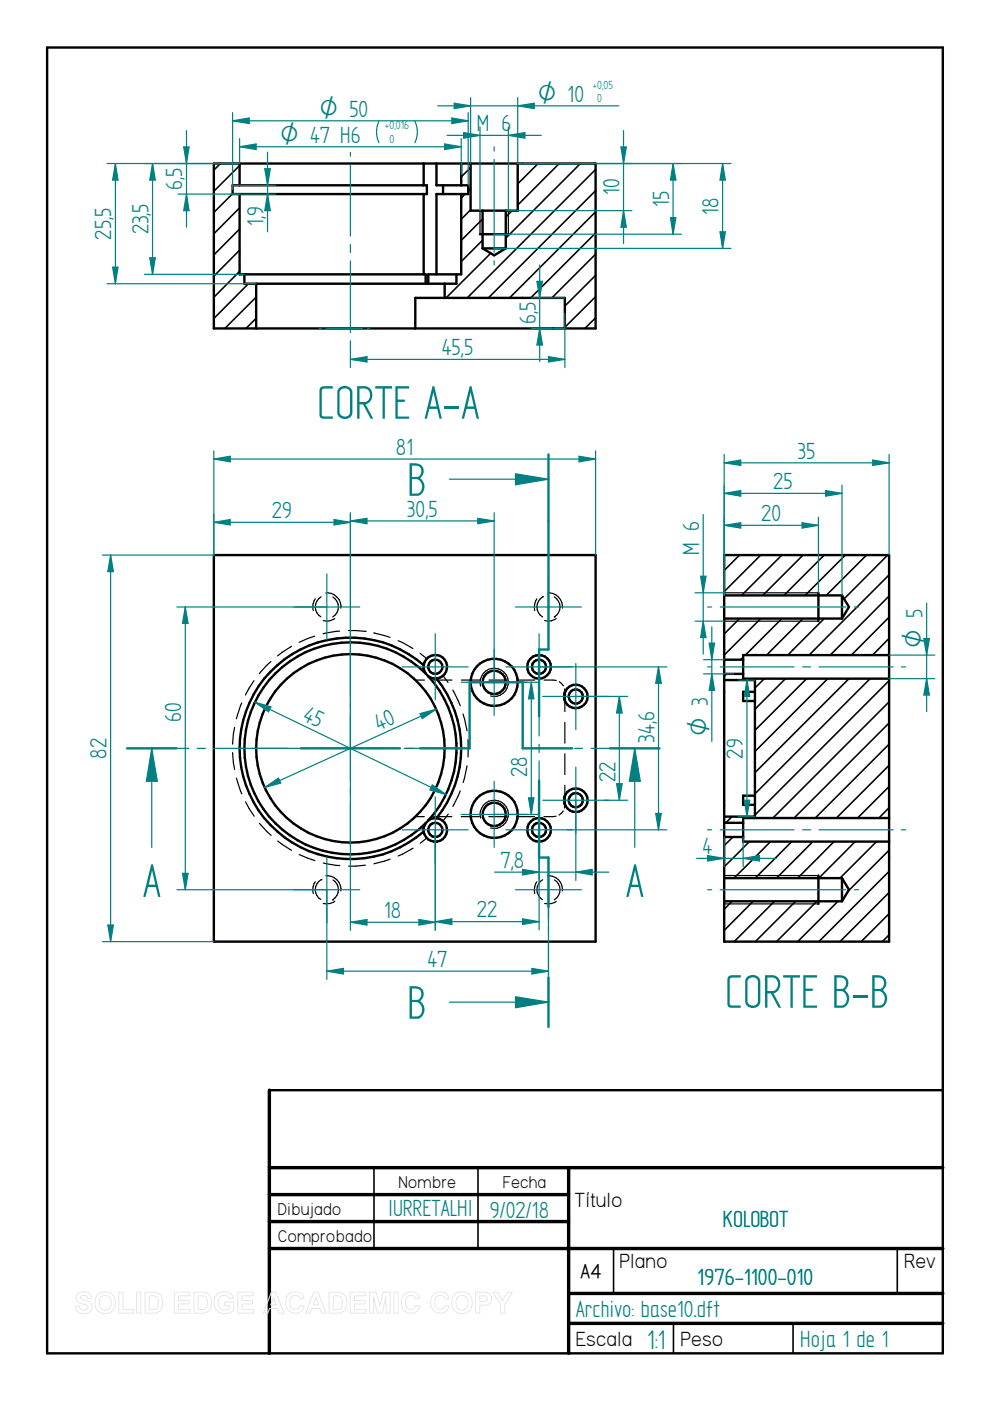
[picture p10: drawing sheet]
<svg xmlns="http://www.w3.org/2000/svg" width="210mm" height="297mm" viewBox="0 0 210 297" stroke-linecap="round" stroke-linejoin="round" font-family="sans-serif">
<g fill="none" stroke="#000" stroke-width=".51">
<path d="M10 10.1h189.9v276.8h-189.9zM45.3 34.7h81v34.9h-81zM49.3 39.3h41.2v1.8h-41.2zM50.8 34.7v4.6M89.8 34.7v4.6M92.5 34.7v4.6h6.8v1.8h-6.8v17.1M93.9 39.3v1.8M97.8 34.7v4.6M99.8 34.7v10h10v-10M50.8 41.1v17.1h39.5v2M51.8 58.2v2h45v-2M89.8 41.1v17.1"/>
<path d="M97.8 41.1v17.1h-7v2M101.8 49.7h6M102.3 52.7l2.5 1.4 2.4-1.4M102.3 52.7h4.9M102.3 44.7v8M107.2 44.7v8M54.3 60.2v9.4M88.1 69.6v-6.4h31.7v6.4M94.3 60.2v3M45.3 117.7h81v81.9h-81zM89.8 141v.6l.5 1.2M89.8 141a2.5 2.5 0 0 1 2.7-2.1 2.5 2.5 0 0 1 2.3 2.4 2.5 2.5 0 0 1-2.3 2.5"/>
<path d="M89.8 141a23.5 23.5 0 0 0-32.5 1.4 23.5 23.5 0 0 0 0 32.5 23.5 23.5 0 0 0 32.5 1.4M90.3 142.8l.5 .6M90.3 142.8a22.5 22.5 0 0 0-31.9-.1 22.5 22.5 0 0 0 0 31.9 22.5 22.5 0 0 0 31.9-.1M90.8 143.4a22.5 22.5 0 0 1 0 30.5M90.8 143.4l1.1 .4h.6M92.5 143.8a23.5 23.5 0 0 1 0 29.7M119.8 146.7v1.9M90.3 174.5l-.5 1.2v.6M90.8 173.9l-.5 .6M92.5 173.5a2.49 2.49 0 0 1 2.3 2.5 2.49 2.49 0 0 1-2.3 2.4 2.49 2.49 0 0 1-2.7-2.1M92.5 173.5h-.6l-1.1 .4M119.8 168.7v1.9"/>
<path d="M57.1 231.1h142.8"/>
<circle cx="74.3" cy="158.7" r="20"/>
<circle cx="92.3" cy="141.4" r="1.51"/>
<circle cx="104.8" cy="144.7" r="2.46"/>
<circle cx="104.8" cy="144.7" r="5"/>
<circle cx="114.3" cy="141.4" r="1.5"/>
<circle cx="114.3" cy="141.4" r="2.51"/>
<circle cx="122.1" cy="147.7" r="1.5"/>
<circle cx="122.1" cy="147.7" r="2.5"/>
<circle cx="92.3" cy="176" r="1.5"/>
<circle cx="104.8" cy="172.7" r="2.46"/>
<circle cx="104.8" cy="172.6" r="5"/>
<circle cx="114.3" cy="176" r="2.51"/>
<circle cx="114.3" cy="176" r="1.5"/>
<circle cx="122.1" cy="169.7" r="2.5"/>
<circle cx="122.1" cy="169.7" r="1.5"/>
</g>
<path d="M57.1 231.1v55.8M57.1 247.6h142.8M57.1 253.3h63.5M57.1 259h63.5M120.6 247.6v39.3M57.1 264.7h142.8M120.6 274.2h79.3M120.6 280.6h79.3" fill="none" stroke="#000" stroke-width=".72"/>
<g fill="none" stroke="#000" stroke-width=".34">
<path d="M46.7 34.7l-1.4 1.4M50.8 35.1l-5.5 5.5M99.8 35.5l-2 2M99.8 40l-.5 .5M114.1 34.7l-4.3 4.3M118.6 34.7l-8.8 8.8M123.1 34.7l-15.9 15.8M126.3 35.9l-27.2 27.3M49.3 41.1l-4 3.9M50.8 44.1l-5.5 5.5M50.8 48.6l-5.5 5.5M50.8 53l-5.5 5.5"/>
<path d="M50.8 57.5l-5.5 5.5M98.6 41.1l-.8 .9M99.8 44.5l-2 2M102.3 46.4l-4.5 4.6M102.3 50.9l-4.5 4.6M104.1 53.7l-9.5 9.5M108.6 44.7l-1.4 1.3M126.3 40.4l-22.8 22.8M126.3 44.9l-18.3 18.3M126.3 49.4l-13.8 13.8M126.3 53.9l-9.3 9.3M126.3 58.4l-6.5 6.5"/>
<path d="M52.7 60.2l-7.4 7.3M54.3 63l-6.6 6.6M54.3 67.5l-2.1 2.1M126.3 62.9l-6.5 6.5M126.3 67.4l-2.3 2.2M79.3 247.6v17.1M101.3 247.6v17.1M130.1 264.8v9.4M190.2 264.8v9.4M142.8 280.6v6.3M168.1 280.6v6.3"/>
</g>
<g fill="none" stroke="#000" stroke-width=".25">
<path d="M101.8 44.7v5M107.8 44.7v5M61.8 137l-3 2.1M66.7 134.9l-3.3 1.3M66.8 127a3 3 0 0 0-.4 2.5M68.1 126.5a2.46 2.46 0 0 0-.1 4.3M69.1 125.7a2.93 2.93 0 0 1 3.2 3.2M70.6 126.6a2.46 2.46 0 0 1-.1 4.2M71 131.1a2.9 2.9 0 0 1-2.5 .5M72 133.8l-3.5 .6M73.9 133.7l3.5 .2M77.4 133.9h.1"/>
<path d="M79.2 134.2l3.5 .9M84.4 135.8l3.1 1.7M89.1 138.5l1.4 1.2M113.8 127a3.3 3.3 0 0 0-.4 2.5M115.1 126.5h.1M115.1 126.5a2.48 2.48 0 0 0 0 4.3M116.1 125.7a2.93 2.93 0 0 1 3.2 3.2M117.5 130.8h.1M117.5 126.5a2.48 2.48 0 0 1 0 4.3M117.9 131.1a2.81 2.81 0 0 1-2.4 .5M49.3 159.6l.4 3.6M49.7 154.2l-.4 3.6"/>
<path d="M51.3 149.1l-1.2 3.3M53.8 144.3l-1.8 3.1M57.4 140.3l-2.4 2.5M88.1 144.2h1.9M92 144.2h3.8M93.9 143.3l1.1 1.4M96 146.3l1.6 3.3M97.8 144.2h3.9M98.2 151.4l.8 3.5M99.2 156.8v3.7M101.9 145.5a3 3 0 0 1 2.6-3.8 3 3 0 0 1 3.3 3.2 3 3 0 0 1-3.8 2.7M103.7 144.2h3.8"/>
<path d="M109.5 144.2h3.9M115.4 144.2l2.5 .1M118.6 144.5l.9 .9M119.7 146l.1 .7M119.8 146.7h.1M119.8 148.6v2.3M119.8 153.2v4.4M119.8 159.8v4.4M50.1 165l1.2 3.3M52.1 170l1.8 3.1M55 174.5l2.5 2.6M58.9 178.3l2.9 2"/>
<path d="M87.6 179.8l-3.2 1.7M88.1 173.1h1.9M90.5 177.7l-1.4 1.1M91.9 173.1h3.9M95 172.6l-1.1 1.5M97.6 167.7l-1.6 3.3M97.8 173.1h3.8M99 162.3l-.8 3.6M101.9 173.4a3 3 0 0 1 2.6-3.7 3 3 0 0 1 3.3 3.2 3 3 0 0 1-3.8 2.7M103.6 173.1h3.9M109.5 173.1h3.8M117.9 173.1h-2.6"/>
<path d="M119.4 172l-.9 .8M119.8 170.6h.1M119.8 170.6l-.1 .7M119.8 166.5v2.2M63.5 181.2l3.3 1.3M66.8 186.9a2.95 2.95 0 0 0-.4 2.5M68.1 186.5h.1M68.1 186.5a2.42 2.42 0 0 0-.1 4.2M68.5 183l3.6 .5M69.1 185.7a2.93 2.93 0 0 1 3.2 3.2M70.5 190.8h.1M70.6 186.6a2.48 2.48 0 0 1-.1 4.2"/>
<path d="M71 191.1a3.1 3.1 0 0 1-2.5 .5M77.5 183.4l-3.6 .2M82.7 182.2l-3.4 .9M113.8 186.9a3.2 3.2 0 0 0-.4 2.5M115.1 186.5a2.46 2.46 0 0 0-.1 4.3M116.1 185.7a2.93 2.93 0 0 1 3.2 3.2M117.6 186.6a2.46 2.46 0 0 1-.1 4.2M117.9 191.1a3 3 0 0 1-2.4 .5"/>
</g>
<g fill="none" stroke="#008080" stroke-width=".25">
<path d="M21.7 117.7h23.6M62.3 128.7h14M69.3 121.7v14M74.3 135.2v.9M74.3 137.8v9.5M92.3 134.4v14M104.8 137.7v14M109.3 128.7h14M114.3 134.4v14M116.3 121.7v14M50.8 158.7h.9M53.5 158.7h9.4"/>
<path d="M64.7 158.7h.9M67.3 158.7h14M74.3 149.1v.8M74.3 151.7v14M83.1 158.7h.8M85.3 141.4h14M85.7 158.7h9.4M96.9 158.7h.9M97.8 144.7h14M107.3 141.4h14M115.1 147.7h14M122.1 140.7v14"/>
<path d="M74.3 167.4v.8M74.3 170.1v9.4M85.3 175.9h14M92.3 169v14M97.8 172.7h14M104.8 165.7v14M107.3 175.9h14M114.3 169v14M115.1 169.7h14M122.1 162.6v14.1M21.7 199.6h23.6M22.9 196.1h1.1l-.5 3.5z"/>
<path d="M62.3 188.6h14M69.3 181.7v14M74.3 181.3v.9M109.3 188.6h14M116.3 181.7v14"/>
</g>
<path d="M22.9 196.1h1.1l-.5 3.5z" fill="#008080"/>
<path d="M23.5 117.7l.5 3.5h-1.1z" fill="none" stroke="#008080" stroke-width=".25"/>
<path d="M23.5 117.7l.5 3.5h-1.1z" fill="#008080"/>
<path d="M45.3 95.6v22.1M45.3 97.3l3.5-.6v1.2zM126.3 95.6v22.1M23.5 117.7v81.9" fill="none" stroke="#008080" stroke-width=".25"/>
<path d="M45.3 97.3l3.5-.6v1.2z" fill="#008080"/>
<path d="M122.8 96.7l3.5 .6-3.5 .6z" fill="none" stroke="#008080" stroke-width=".25"/>
<path d="M122.8 96.7l3.5 .6-3.5 .6z" fill="#008080"/>
<path d="M45.3 97.3h81M45.3 109v8.7M70.8 110.2l3.5 .5-3.5 .6zM74.3 109v49.7" fill="none" stroke="#008080" stroke-width=".25"/>
<path d="M70.8 110.2l3.5 .5-3.5 .6z" fill="#008080"/>
<path d="M45.3 110.7l3.5-.5v1.1z" fill="none" stroke="#008080" stroke-width=".25"/>
<path d="M45.3 110.7l3.5-.5v1.1z" fill="#008080"/>
<path d="M74.3 32.3v.8M74.3 34.9v15.1M74.3 51.9v1.7M74.3 55.3v15.2M67.7 69.6h.4M69.1 69.6h7.7M74.3 72.3v5.6M74.3 76.2l3.5-.6v1.2zM77.9 69.6h.4M119.8 66.4v11.5M45.3 110.7h29" fill="none" stroke="#008080" stroke-width=".25"/>
<path d="M74.3 76.2l3.5-.6v1.2z" fill="#008080"/>
<path d="M116.3 75.6l3.5 .6-3.5 .6z" fill="none" stroke="#008080" stroke-width=".25"/>
<path d="M116.3 75.6l3.5 .6-3.5 .6z" fill="#008080"/>
<path d="M109.8 34.7h24.2M131.7 31.2h1.1l-.6 3.5zM107.2 44.7h26.8M74.3 76.2h45.5" fill="none" stroke="#008080" stroke-width=".25"/>
<path d="M131.7 31.2h1.1l-.6 3.5z" fill="#008080"/>
<path d="M132.2 44.7l.6 3.5h-1.1z" fill="none" stroke="#008080" stroke-width=".25"/>
<path d="M132.2 44.7l.6 3.5h-1.1z" fill="#008080"/>
<path d="M109.8 34.7h34.7M132.2 27.7v23.9M142.7 34.7l.6 3.5h-1.1zM104.8 49.7h39.7" fill="none" stroke="#008080" stroke-width=".25"/>
<path d="M142.7 34.7l.6 3.5h-1.1z" fill="#008080"/>
<path d="M142.2 46.1h1.1l-.6 3.6z" fill="none" stroke="#008080" stroke-width=".25"/>
<path d="M142.2 46.1h1.1l-.6 3.6z" fill="#008080"/>
<path d="M109.8 34.7h45.2M142.7 34.7v15M153.2 34.7l.6 3.5h-1.1zM104.8 52.7h50.2" fill="none" stroke="#008080" stroke-width=".25"/>
<path d="M153.2 34.7l.6 3.5h-1.1z" fill="#008080"/>
<path d="M152.7 49.1h1.1l-.6 3.6z" fill="none" stroke="#008080" stroke-width=".25"/>
<path d="M152.7 49.1h1.1l-.6 3.6z" fill="#008080"/>
<path d="M96.3 21.9l3.5 .5-3.5 .6zM99.8 20.7v14M109.8 20.7v14M153.2 34.7v18" fill="none" stroke="#008080" stroke-width=".25"/>
<path d="M96.3 21.9l3.5 .5-3.5 .6z" fill="#008080"/>
<path d="M109.8 22.4l3.5-.5v1.1z" fill="none" stroke="#008080" stroke-width=".25"/>
<path d="M109.8 22.4l3.5-.5v1.1z" fill="#008080"/>
<path d="M92.8 22.4h38.4M104.8 31.2v.8M104.8 33.8v19.7M104.8 55.3v.9M112.7 69.6h7.1M112.7 63.2h7.1M114.4 69.6l.6 3.6h-1.2z" fill="none" stroke="#008080" stroke-width=".25"/>
<path d="M114.4 69.6l.6 3.6h-1.2z" fill="#008080"/>
<path d="M113.8 59.6h1.2l-.6 3.6z" fill="none" stroke="#008080" stroke-width=".25"/>
<path d="M113.8 59.6h1.2l-.6 3.6z" fill="#008080"/>
<path d="M114.4 56.2v20.5M92.5 150.4l-36.4 16.6M56.1 167l3-2 .4 1z" fill="none" stroke="#008080" stroke-width=".25"/>
<path d="M56.1 167l3-2 .4 1z" fill="#008080"/>
<path d="M89.1 151.3l3.4-.9-3 2z" fill="none" stroke="#008080" stroke-width=".25"/>
<path d="M89.1 151.3l3.4-.9-3 2z" fill="#008080"/>
<path d="M37.8 34.7h13M38.9 31.2h1.2l-.6 3.5zM37.8 41.1h13" fill="none" stroke="#008080" stroke-width=".25"/>
<path d="M38.9 31.2h1.2l-.6 3.5z" fill="#008080"/>
<path d="M39.5 41.1l.6 3.6h-1.2z" fill="none" stroke="#008080" stroke-width=".25"/>
<path d="M39.5 41.1l.6 3.6h-1.2z" fill="#008080"/>
<path d="M30.6 34.7h20.2M32.3 34.7l.6 3.5h-1.2zM39.5 27.7v20.5M30.6 58.2h21.2" fill="none" stroke="#008080" stroke-width=".25"/>
<path d="M32.3 34.7l.6 3.5h-1.2z" fill="#008080"/>
<path d="M31.7 54.7h1.2l-.6 3.5z" fill="none" stroke="#008080" stroke-width=".25"/>
<path d="M31.7 54.7h1.2l-.6 3.5z" fill="#008080"/>
<path d="M22.7 34.7h28.1M24.5 34.7l.5 3.5h-1.1zM32.3 34.7v23.5M22.7 60.2h31.6" fill="none" stroke="#008080" stroke-width=".25"/>
<path d="M24.5 34.7l.5 3.5h-1.1z" fill="#008080"/>
<path d="M23.9 56.6h1.1l-.5 3.6z" fill="none" stroke="#008080" stroke-width=".25"/>
<path d="M23.9 56.6h1.1l-.5 3.6z" fill="#008080"/>
<path d="M24.5 34.7v25.5M49.3 39.3h9.2M49.3 41.1h9.2M56.7 41.1l.6 3.6h-1.2z" fill="none" stroke="#008080" stroke-width=".25"/>
<path d="M56.7 41.1l.6 3.6h-1.2z" fill="#008080"/>
<path d="M56.1 35.8h1.2l-.6 3.5z" fill="none" stroke="#008080" stroke-width=".25"/>
<path d="M56.1 35.8h1.2l-.6 3.5z" fill="#008080"/>
<path d="M56.7 32.3v16.8M54.1 148.9l40.4 19.5M91.7 166.4l2.8 2-3.4-.9z" fill="none" stroke="#008080" stroke-width=".25"/>
<path d="M91.7 166.4l2.8 2-3.4-.9z" fill="#008080"/>
<path d="M54.1 148.9l3.3 1-.5 1z" fill="none" stroke="#008080" stroke-width=".25"/>
<path d="M54.1 148.9l3.3 1-.5 1z" fill="#008080"/>
<path d="M49.3 23.9v16.3M95.8 25l3.5 .6-3.5 .6zM99.3 23.9v15.4" fill="none" stroke="#008080" stroke-width=".25"/>
<path d="M95.8 25l3.5 .6-3.5 .6z" fill="#008080"/>
<path d="M49.3 25.6l3.5-.6v1.2z" fill="none" stroke="#008080" stroke-width=".25"/>
<path d="M49.3 25.6l3.5-.6v1.2z" fill="#008080"/>
<path d="M49.3 25.6h50M50.8 29.4v5.3M50.8 31.1l3.5-.6v1.2zM80.3 25.7a5.2 5.2 0 0 0 0 4.6M88 25.7a5.2 5.2 0 0 1 0 4.6M97.8 29.4v7.6" fill="none" stroke="#008080" stroke-width=".25"/>
<path d="M50.8 31.1l3.5-.6v1.2z" fill="#008080"/>
<path d="M94.3 30.5l3.5 .6-3.5 .6z" fill="none" stroke="#008080" stroke-width=".25"/>
<path d="M94.3 30.5l3.5 .6-3.5 .6z" fill="#008080"/>
<path d="M50.8 31.1h47M74.3 158.7v38.6M92.3 175.9v21.4M74.3 195.5l3.5-.6v1.2z" fill="none" stroke="#008080" stroke-width=".25"/>
<path d="M74.3 195.5l3.5-.6v1.2z" fill="#008080"/>
<path d="M88.8 194.9l3.5 .6-3.5 .6z" fill="none" stroke="#008080" stroke-width=".25"/>
<path d="M88.8 194.9l3.5 .6-3.5 .6z" fill="#008080"/>
<path d="M92.3 175.9v21.2M74.3 195.5h18M92.3 195.4l3.5-.6v1.2zM114.3 181.9v15.2" fill="none" stroke="#008080" stroke-width=".25"/>
<path d="M92.3 195.4l3.5-.6v1.2z" fill="#008080"/>
<path d="M110.8 194.8l3.5 .6-3.5 .6z" fill="none" stroke="#008080" stroke-width=".25"/>
<path d="M110.8 194.8l3.5 .6-3.5 .6z" fill="#008080"/>
<path d="M69.3 188.6v19M92.3 195.4h22M116.3 188.6v19M69.3 205.9l3.5-.6v1.2z" fill="none" stroke="#008080" stroke-width=".25"/>
<path d="M69.3 205.9l3.5-.6v1.2z" fill="#008080"/>
<path d="M112.8 205.3l3.5 .6-3.5 .6z" fill="none" stroke="#008080" stroke-width=".25"/>
<path d="M112.8 205.3l3.5 .6-3.5 .6z" fill="#008080"/>
<path d="M37.5 128.7h31.8M39.3 128.7l.6 3.5h-1.2zM37.5 188.6h31.8M69.3 205.9h47" fill="none" stroke="#008080" stroke-width=".25"/>
<path d="M39.3 128.7l.6 3.5h-1.2z" fill="#008080"/>
<path d="M38.7 185.2h1.2l-.6 3.4z" fill="none" stroke="#008080" stroke-width=".25"/>
<path d="M38.7 185.2h1.2l-.6 3.4z" fill="#008080"/>
<path d="M39.3 128.7v59.9M122.1 147.7h11M131.3 147.7l.6 3.5h-1.2zM128.1 169.7h5" fill="none" stroke="#008080" stroke-width=".25"/>
<g fill="none" stroke="#000" stroke-width=".34">
<path d="M156.8 117.7l-3.3 3.2M161.3 117.7l-7.8 7.7M165.8 117.7l-8.6 8.5M170.3 117.7l-8.6 8.5M174.8 117.7l-8.6 8.5M179.2 117.7l-8.5 8.5M183.7 117.7l-8.5 8.5M188.2 117.7l-9.2 9.3M156.8 131.1l-3.3 3.3M157.6 139.4l-.5 .5M161.3 131.1l-7.8 7.8M165.8 131.1l-7.8 7.8"/>
<path d="M170.3 131.1l-7.7 7.8M174.8 131.1l-7.8 7.8M188.5 121.9l-17 17M188.5 126.4l-12.5 12.5M188.5 130.9l-8 8M188.5 135.3l-3.5 3.6M154.1 142.9l-.6 .5M157.6 143.9l-.4 .3M162.1 143.9l-2 2M166.5 143.9l-6.4 6.5M171 143.9l-10.9 11M175.5 143.9l-15.4 15.4"/>
<path d="M180 143.9l-19.9 19.9M184.5 143.9l-24.4 24.4M188.5 144.3l-28.4 28.5M188.5 148.8l-24.6 24.6M188.5 153.3l-20.1 20.1M188.5 157.8l-15.7 15.6M155.2 173.1l-1.3 1.4M155.4 177.5l-1.9 1.8M158.9 178.4l-5.4 5.4M159.7 173.1l-.3 .3M163.4 178.4l-7.8 7.8M167.9 178.4l-7.8 7.8"/>
<path d="M172.3 178.4l-7.7 7.8M176.8 178.4l-7.7 7.8M181.3 178.4l-7.7 7.8M185.8 178.4l-7.7 7.8M188.5 162.3l-11.2 11.1M188.5 166.8l-6.7 6.6M188.5 171.2l-2.1 2.2M155.2 191.1l-1.7 1.7M159.7 191.1l-6.2 6.2M164.2 191.1l-8.5 8.5M168.7 191.1l-8.6 8.5M173.2 191.1l-8.6 8.5"/>
<path d="M177.7 191.1l-8.6 8.5M188.5 180.3l-8.7 8.6M188.5 184.7l-14.9 14.9M188.5 189.2l-10.4 10.4M188.5 193.7l-5.9 5.9M188.5 198.2l-1.4 1.4"/>
</g>
<g fill="none" stroke="#000" stroke-width=".51">
<path d="M153.5 117.7h35v81.9h-35zM153.5 139.9h4.1M153.5 126.2h25M153.5 131.1h25M173.5 125.7v6M178.5 126.2l1.5 2.5-1.5 2.4M178.5 126.2v4.9M188.5 138.9h-30.9v5h30.9M153.5 144.2h6.6v28.9h-6.6M153.5 142.9h4.1M160.1 146.7h-2.5v1.9h2.5M153.5 177.5h4.1"/>
<path d="M153.5 174.5h4.1M160.1 168.7h-2.5v1.9h2.5M188.5 173.4h-30.9v5h30.9M153.5 186.2h25M153.5 191.1h25M173.5 185.6v6M178.5 186.2l1.5 2.4-1.5 2.5M178.5 186.2v4.9"/>
</g>
<path d="M153.5 125.7h20M153.5 131.7h20M153.5 185.6h20M153.5 191.6h20" fill="none" stroke="#000" stroke-width=".25"/>
<path d="M131.3 147.7l.6 3.5h-1.2z" fill="#008080"/>
<path d="M130.7 166.2h1.2l-.6 3.5z" fill="none" stroke="#008080" stroke-width=".25"/>
<path d="M130.7 166.2h1.2l-.6 3.5z" fill="#008080"/>
<path d="M114.3 141.4h27.1M131.3 147.7v22M139.6 141.4l.6 3.5h-1.2zM120.3 175.9h21.1" fill="none" stroke="#008080" stroke-width=".25"/>
<path d="M139.6 141.4l.6 3.5h-1.2z" fill="#008080"/>
<path d="M139 172.5h1.2l-.6 3.4z" fill="none" stroke="#008080" stroke-width=".25"/>
<path d="M139 172.5h1.2l-.6 3.4z" fill="#008080"/>
<path d="M153.5 96.4v21.3M153.5 98.1l3.6-.6v1.2zM188.5 96.4v21.3M139.6 141.4v34.5" fill="none" stroke="#008080" stroke-width=".25"/>
<path d="M153.5 98.1l3.6-.6v1.2z" fill="#008080"/>
<path d="M185 97.5l3.5 .6-3.5 .6z" fill="none" stroke="#008080" stroke-width=".25"/>
<path d="M185 97.5l3.5 .6-3.5 .6z" fill="#008080"/>
<g fill="none" stroke="#008080" stroke-width=".25">
<path d="M153.5 98.1h35M150 128.7h.9M152.7 128.7h26.7M181.1 128.7h.9M150 141.4h.9M152.7 141.4h15.7M156.6 144.2h3.5M158.4 144.2l.6 3.5h-1.2zM170.2 141.4h1.7M173.7 141.4h15.7M191.1 141.4h.9M150 175.9h.9"/>
<path d="M152.7 175.9h15.7M156.6 173.1h3.5M170.2 175.9h1.7M173.7 175.9h15.7M191.1 175.9h.9M150 188.6h.9M152.7 188.6h26.7M181.1 188.6h.9"/>
</g>
<path d="M158.4 144.2l.6 3.5h-1.2z" fill="#008080"/>
<path d="M157.8 169.7h1.2l-.6 3.4z" fill="none" stroke="#008080" stroke-width=".25"/>
<path d="M157.8 169.7h1.2l-.6 3.4z" fill="#008080"/>
<path d="M188.5 138.9h9.7M195.9 135.4h1.2l-.6 3.5zM158.4 144.2v28.9M188.5 143.9h9.7" fill="none" stroke="#008080" stroke-width=".25"/>
<path d="M195.9 135.4h1.2l-.6 3.5z" fill="#008080"/>
<path d="M196.5 143.9l.6 3.5h-1.2z" fill="none" stroke="#008080" stroke-width=".25"/>
<path d="M196.5 143.9l.6 3.5h-1.2z" fill="#008080"/>
<path d="M149.2 139.9h4.3M150.4 136.4h1.1l-.6 3.5zM196.5 127.8v23.1M149.2 142.9h6.3" fill="none" stroke="#008080" stroke-width=".25"/>
<path d="M150.4 136.4h1.1l-.6 3.5z" fill="#008080"/>
<path d="M150.9 142.9l.6 3.5h-1.1z" fill="none" stroke="#008080" stroke-width=".25"/>
<path d="M150.9 142.9l.6 3.5h-1.1z" fill="#008080"/>
<path d="M150.9 132.9v24.3M153.5 177.5v6.2M157.6 177.5v6.2M150 181.4l3.5 .6-3.5 .5z" fill="none" stroke="#008080" stroke-width=".25"/>
<path d="M150 181.4l3.5 .6-3.5 .5z" fill="#008080"/>
<path d="M157.6 182l3.4-.6v1.1z" fill="none" stroke="#008080" stroke-width=".25"/>
<path d="M157.6 182l3.4-.6v1.1z" fill="#008080"/>
<path d="M153.5 109.6v16.6M153.5 111.4l3.6-.6v1.2zM173.5 109.6v16.1M147.7 182h16.8" fill="none" stroke="#008080" stroke-width=".25"/>
<path d="M153.5 111.4l3.6-.6v1.2z" fill="#008080"/>
<path d="M170.1 110.8l3.4 .6-3.4 .6z" fill="none" stroke="#008080" stroke-width=".25"/>
<path d="M170.1 110.8l3.4 .6-3.4 .6z" fill="#008080"/>
<path d="M153.5 111.4h20M153.5 102.9v23.3M153.5 104.6l3.6-.6v1.2zM178.5 102.9v23.3" fill="none" stroke="#008080" stroke-width=".25"/>
<path d="M153.5 104.6l3.6-.6v1.2z" fill="#008080"/>
<path d="M175 104l3.5 .6-3.5 .6z" fill="none" stroke="#008080" stroke-width=".25"/>
<path d="M175 104l3.5 .6-3.5 .6z" fill="#008080"/>
<path d="M153.5 104.6h25M147.4 125.7h6.1M147.4 131.7h6.1M148.5 122.2h1.2l-.6 3.5z" fill="none" stroke="#008080" stroke-width=".25"/>
<path d="M148.5 122.2h1.2l-.6 3.5z" fill="#008080"/>
<path d="M149.1 131.7l.6 3.5h-1.2z" fill="none" stroke="#008080" stroke-width=".25"/>
<path d="M149.1 131.7l.6 3.5h-1.2z" fill="#008080"/>
<path d="M149.1 109.1v29.6M104.8 144.7h9.6M112.6 144.7l.6 3.5h-1.1zM104.8 172.7h9.6" fill="none" stroke="#008080" stroke-width=".25"/>
<path d="M112.6 144.7l.6 3.5h-1.1z" fill="#008080"/>
<path d="M112.1 169.2h1.1l-.6 3.5z" fill="none" stroke="#008080" stroke-width=".25"/>
<path d="M112.1 169.2h1.1l-.6 3.5z" fill="#008080"/>
<path d="M112.6 144.7v28M114.3 175.9v10.8M122.1 169.7v17M110.8 184.3l3.5 .6-3.5 .6z" fill="none" stroke="#008080" stroke-width=".25"/>
<path d="M110.8 184.3l3.5 .6-3.5 .6z" fill="#008080"/>
<path d="M122.1 184.9l3.5-.6v1.2z" fill="none" stroke="#008080" stroke-width=".25"/>
<path d="M122.1 184.9l3.5-.6v1.2z" fill="#008080"/>
<path d="M40 158.7h-7.8v21M41.8 158.7h1.8M45.3 158.7h15.8M62.9 158.7h1.7M66.4 158.7h17.8M86.1 158.7h1.7M89.5 158.7h10.1M110.8 158.7h9.3M121.8 158.7h1.7M125.3 158.7h9.3M104.9 184.9h24.2" fill="none" stroke="#008080" stroke-width=".25"/>
<path d="M32.2 158.7h5.2M63.8 158.7h21M89.1 158.7h10.5v-14h11.2v14h10.5M129.3 158.7h5.3" fill="none" stroke="#008080" stroke-width=".51"/>
<path d="M32.2 158.7l1.2 7h-2.4z" fill="#008080"/>
<path d="M32.2 158.7l1.2 7h-2.4zM134.6 158.7v21" fill="none" stroke="#008080" stroke-width=".25"/>
<path d="M134.6 158.7l1.2 7h-2.4z" fill="#008080"/>
<path d="M114.3 141.4v14.6M114.3 157.8v1.8M134.6 158.7l1.2 7h-2.4zM114.3 161.3v14.6M116.3 181.8v12.7M116.3 196.3v1.7M116.3 199.8v12.7h-21" fill="none" stroke="#008080" stroke-width=".25"/>
<path d="M116.3 101.6v36.1h-2v14.1M26.9 158.7h5.3M134.6 158.7h5.2M114.3 165.5v16.3h2v10.5M116.3 207.3v5.2" fill="none" stroke="#008080" stroke-width=".51"/>
<path d="M109.3 211.3l7 1.2-7 1.2z" fill="#008080"/>
<path d="M95.3 101.6h21M109.3 211.3l7 1.2-7 1.2z" fill="none" stroke="#008080" stroke-width=".25"/>
<path d="M109.3 100.5l7 1.1-7 1.2z" fill="#008080"/>
<path d="M74.3 108.7v50M74.3 110.4l3.5-.5v1.1zM104.8 108.7v36M109.3 100.5l7 1.1-7 1.2z" fill="none" stroke="#008080" stroke-width=".25"/>
<path d="M116.3 96.4v5.2M116.3 212.5v5.2" fill="none" stroke="#008080" stroke-width=".51"/>
<path d="M74.3 110.4l3.5-.5v1.1z" fill="#008080"/>
<path d="M101.3 109.9l3.5 .5-3.5 .6z" fill="none" stroke="#008080" stroke-width=".25"/>
<path d="M101.3 109.9l3.5 .5-3.5 .6z" fill="#008080"/>
<path d="M98.3 28.1l3.5 .6-3.5 .6zM101.8 26.9v17.8M107.8 26.9v17.8M74.3 110.4h30.5" fill="none" stroke="#008080" stroke-width=".25"/>
<path d="M98.3 28.1l3.5 .6-3.5 .6z" fill="#008080"/>
<path d="M107.8 28.7l3.5-.6v1.2z" fill="none" stroke="#008080" stroke-width=".25"/>
<path d="M107.8 28.7l3.5-.6v1.2z" fill="#008080"/>
<path d="M94.8 28.7h20" fill="none" stroke="#008080" stroke-width=".25"/>
<g fill="none" stroke="#e6e6e6" stroke-width=".21">
<path d="M16.4 274.3a1.87 1.87 0 0 1 2.9 .6l.1 .4h-.9a.82 .82 0 0 0-.6-.7 .82 .82 0 0 0-.9 .5l.3 .3a2.86 2.86 0 0 1 2.2 1.2 1.44 1.44 0 0 1-1.7 1.9 1.61 1.61 0 0 1-1.8-1.5l.8-.1a.92 .92 0 0 0 .9 .8 .92 .92 0 0 0 .9-.7l-.4-.4a2.27 2.27 0 0 1-2-1.2v-.7zM20.7 274.4a2.26 2.26 0 0 1 2.9-.1 2.26 2.26 0 0 1 .8 2.7 2.2 2.2 0 0 1-2.8 1.4 2.2 2.2 0 0 1-1.4-2.8zM21.4 275a1.35 1.35 0 0 1 1.7-.1 1.35 1.35 0 0 1 .5 1.6 1.28 1.28 0 0 1-1.5 1.2 1.28 1.28 0 0 1-1.1-1.5l.1-.7zM25.2 274h.9v3.7h2.3v.7h-3.2zM29 274h.8v4.4h-.8zM30.7 274h1.7a2.01 2.01 0 0 1 2.1 2.6 1.85 1.85 0 0 1-2.1 1.8h-1.7zM31.6 274.7a1.68 1.68 0 0 1 1.8 .5 1.75 1.75 0 0 1-.5 2.4l-1.3 .1zM37 274h3.3v.7h-2.5v1h2.3v.8h-2.3v1.2h2.5v.7h-3.3zM41.1 274h1.7a2.01 2.01 0 0 1 2 2.6 1.85 1.85 0 0 1-2 1.8h-1.7zM42 274.7a1.68 1.68 0 0 1 1.8 .5 1.75 1.75 0 0 1-.6 2.4l-1.2 .1zM46 274.4a2.13 2.13 0 0 1 3.5 .9l-.9 .1a1.22 1.22 0 0 0-1.5-.7 1.22 1.22 0 0 0-.8 1.4 1.4 1.4 0 0 0 .7 1.5 1.4 1.4 0 0 0 1.6-.2v-.6h-1v-.7h1.9v1.7a2.42 2.42 0 0 1-3.1 .4 2.42 2.42 0 0 1-.9-3zM50.4 274h3.3v.7h-2.4v1h2.3v.8h-2.3v1.2h2.5v.7h-3.4z"/>
<path d="M57.5 274h1l1.7 4.4h-1l-.4-1h-1.7l-.3 1h-1zM58 275.1l.6 1.5h-1.2zM61.1 274.5a1.96 1.96 0 0 1 3.4 .8l-.9 .1a1.13 1.13 0 0 0-1.4-.7 1.13 1.13 0 0 0-.7 1.4 1.15 1.15 0 0 0 .7 1.5 1.15 1.15 0 0 0 1.5-.9l.8 .3a2.05 2.05 0 0 1-2.6 1.3 2.05 2.05 0 0 1-1.3-2.5l.2-.8zM66.5 274h.9l1.8 4.4h-1l-.4-1h-1.7l-.4 1h-.9zM67 275.1l.6 1.5h-1.2zM69.8 274h1.6a2.01 2.01 0 0 1 2.1 2.6 1.85 1.85 0 0 1-2 1.8h-1.7zM70.7 274.7a1.68 1.68 0 0 1 1.8 .5 1.75 1.75 0 0 1-.6 2.4l-1.2 .1zM74.3 274h3.3v.7h-2.5v1h2.3v.8h-2.3v1.2h2.5v.7h-3.3zM78.4 274h1.4l.7 3 .7-3h1.5v4.4h-.8l-.1-3.5-.8 3.5h-1l-.8-3.5v3.5h-.8zM83.5 274h.9v4.4h-.9zM85.6 274.5a1.96 1.96 0 0 1 3.4 .8l-.9 .1a1.13 1.13 0 0 0-1.4-.7 1.13 1.13 0 0 0-.7 1.4 1.15 1.15 0 0 0 .7 1.5 1.15 1.15 0 0 0 1.5-.9l.8 .3a2.05 2.05 0 0 1-2.5 1.3 2.05 2.05 0 0 1-1.4-2.5l.2-.8zM91.9 274.5a1.96 1.96 0 0 1 3.3 .8l-.8 .1a1.13 1.13 0 0 0-1.4-.7 1.13 1.13 0 0 0-.8 1.4 1.15 1.15 0 0 0 .8 1.5 1.15 1.15 0 0 0 1.4-.9l.8 .3a2.05 2.05 0 0 1-2.5 1.3 2.05 2.05 0 0 1-1.4-2.5l.2-.8z"/>
<path d="M96.4 274.4a2.26 2.26 0 0 1 2.8-.1 2.26 2.26 0 0 1 .8 2.7 2.2 2.2 0 0 1-2.8 1.4 2.2 2.2 0 0 1-1.4-2.8zM97 275a1.35 1.35 0 0 1 1.7-.1 1.35 1.35 0 0 1 .5 1.6 1.28 1.28 0 0 1-1.4 1.2 1.28 1.28 0 0 1-1.1-1.5l.1-.7zM100.8 274h1.5a1.45 1.45 0 0 1 1.7 .5 1.45 1.45 0 0 1-.1 1.8 2.66 2.66 0 0 1-2.2 .4v1.7h-.9zM101.7 274.7h.5a.82 .82 0 0 1 1.1 .8l-.3 .4-1.3 .1zM104.5 274h1l1.1 1.8 1-1.8h1l-1.6 2.6v1.8h-.9v-1.9z"/>
</g>
<g font-size="11.2" fill="#008080">
<text x="67.2" y="88.8">CORTE A-A</text>
<text x="86.3" y="105.1">B</text>
<text x="30.3" y="190.2">A</text>
<text x="132.7" y="190.2">A</text>
<text x="86.3" y="216">B</text>
<text x="153.7" y="213.7">CORTE B-B</text>
</g>
<text font-size="6.4" fill="#008080" x="137.2" y="286">1:1</text>
<g font-size="5.6" fill="#008080">
<text x="101.1" y="27.8">M 6</text>
<text x="38.7" y="40.3" transform="rotate(-90 38.7 40.3)">6,5</text>
<text x="131.4" y="41.4" transform="rotate(-90 131.4 41.4)">10</text>
<text x="55.8" y="47.9" transform="rotate(-90 55.8 47.9)">1,9</text>
<text x="141.9" y="43.9" transform="rotate(-90 141.9 43.9)">15</text>
<text x="152.4" y="45.5" transform="rotate(-90 152.4 45.5)">18</text>
<text x="23.6" y="50.8" transform="rotate(-90 23.6 50.8)">25,5</text>
<text x="31.5" y="49.7" transform="rotate(-90 31.5 49.7)">23,5</text>
<text x="113.6" y="68.8" transform="rotate(-90 113.6 68.8)">6,5</text>
<text x="93.7" y="75.3">45,5</text>
<text x="83.9" y="96.5">81</text>
<text x="169.1" y="97.2">35</text>
<text x="164" y="103.7">25</text>
<text x="57.7" y="109.9">29</text>
<text x="86.3" y="109.6">30,5</text>
<text x="161.4" y="110.5">20</text>
<text x="148.3" y="117.6" transform="rotate(-90 148.3 117.6)">M 6</text>
<text x="38.4" y="153" transform="rotate(-90 38.4 153)">60</text>
<text x="64" y="152.7" transform="rotate(26 64 152.7)">45</text>
<text x="80.3" y="154.9" transform="rotate(-24 80.3 154.9)">40</text>
<text x="22.6" y="160.9" transform="rotate(-90 22.6 160.9)">82</text>
<text x="138.8" y="157.4" transform="rotate(-90 138.8 157.4)">34,6</text>
<text x="157.5" y="160.8" transform="rotate(-90 157.5 160.8)">29</text>
<text x="111.8" y="164.8" transform="rotate(-90 111.8 164.8)">28</text>
<text x="130.5" y="165.7" transform="rotate(-90 130.5 165.7)">22</text>
<text x="106.1" y="184.1">7,8</text>
<text x="148.9" y="181.1">4</text>
<text x="81.4" y="194.6">18</text>
<text x="101.1" y="194.5">22</text>
<text x="90.6" y="205">47</text>
<text x="82.3" y="257.7">IURRETALHI</text>
<text x="103.8" y="258.2">9/02/18</text>
<text x="153.3" y="260.1">KOLOBOT</text>
<text x="147.9" y="272.5">1976-1100-010</text>
<text x="122.1" y="279.1">Archivo: base10.dft</text>
<text x="169.7" y="285.5">Hoja 1 de 1</text>
</g>
<g font-size="5.4" fill="#008080">
<text x="114" y="21.6">O 10</text>
<text x="67.7" y="24.7">O 50</text>
<text x="59.4" y="30.3">O 47 H6</text>
<text x="195.6" y="137.4" transform="rotate(-90 195.6 137.4)">O 5</text>
<text x="150.1" y="156" transform="rotate(-90 150.1 156)">O 3</text>
</g>
<g font-size="4.9">
<text x="121.8" y="255.9">Título</text>
<text x="131.4" y="268.8">Plano</text>
<text x="191.7" y="268.8">Rev</text>
<text x="122.1" y="285.3">Escala</text>
<text x="144.3" y="285.3">Peso</text>
</g>
<text font-size="4.7" x="123.1" y="271">A4</text>
<g font-size="4.1">
<text x="84.5" y="251.8">Nombre</text>
<text x="106.6" y="251.8">Fecha</text>
<text x="58.9" y="257.6">Dibujado</text>
<text x="58.9" y="263.3">Comprobado</text>
</g>
<g font-size="2.8" fill="#008080">
<text x="125.6" y="18.8">+0,05</text>
<text x="126.6" y="21.6">0</text>
<text x="81.6" y="27.4">+0,016</text>
<text x="82.6" y="30.3">0</text>
</g>
</svg>
